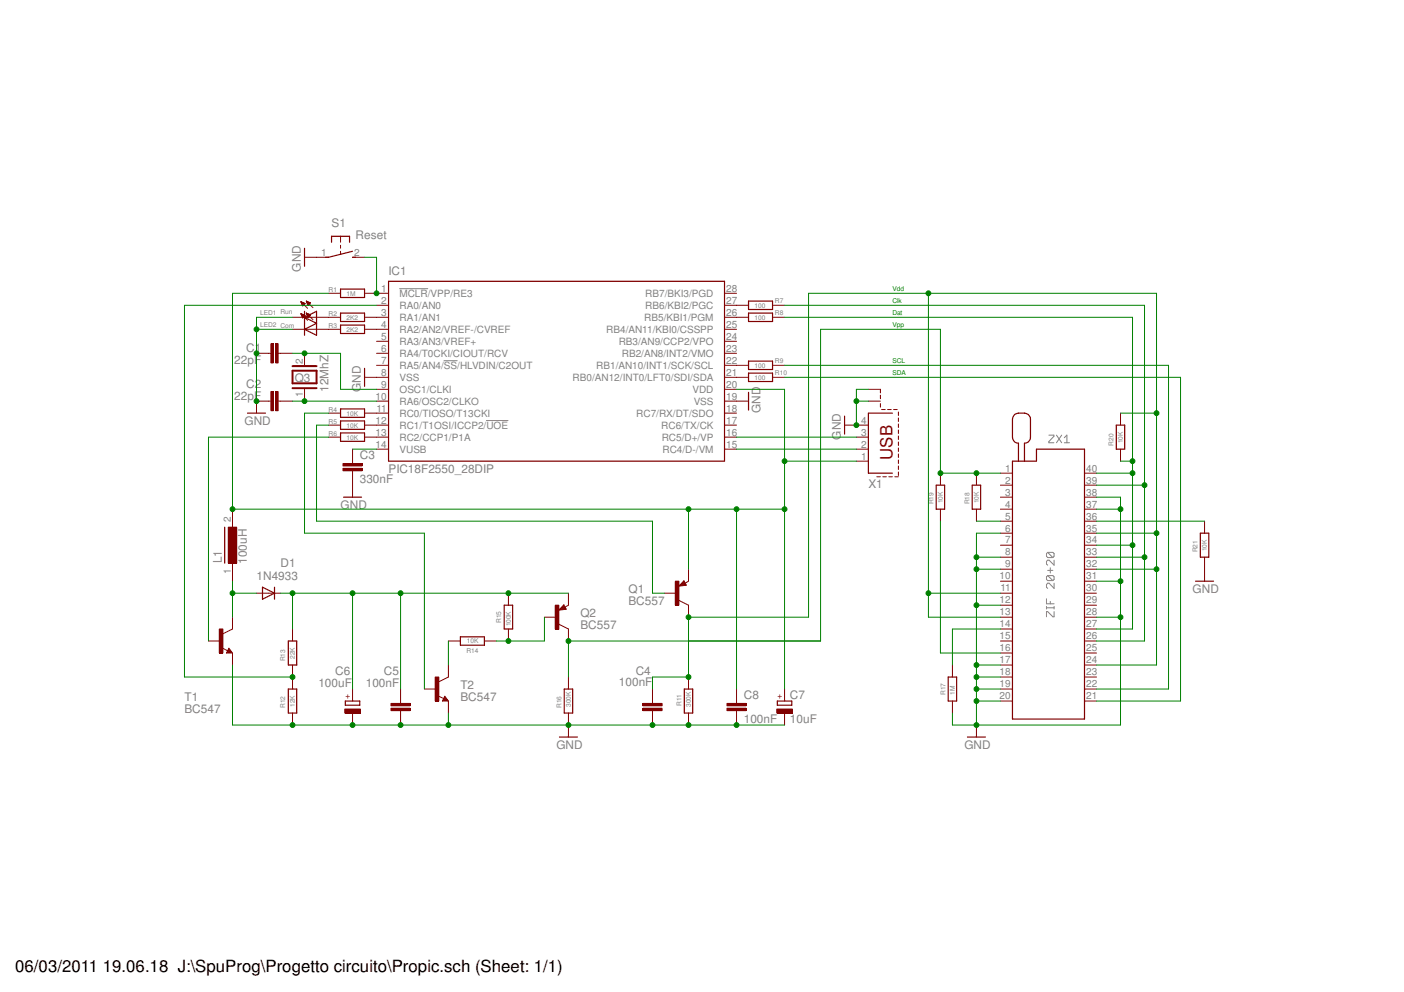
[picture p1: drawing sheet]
<svg xmlns="http://www.w3.org/2000/svg" width="297mm" height="210mm" viewBox="0 0 297 210" stroke-linecap="round" stroke-linejoin="round" font-family="sans-serif">
<g fill="none" stroke="#808080" stroke-width=".21">
<path d="M84.5 61.1h6M93.9 76.3h2.8M102.9 89h4.6M221.9 92.1h1.1v.2l-1.1 1.1v.3h1.1M223.5 92.1l1.1 1.6M224.6 92.1l-1.1 1.6M225.2 93.7h1.1M225.2 92.6l.5-.5v1.6M221.7 116.9l-.3 .2v.6l.3 .3h1.1M221.7 116.9h1.1l.2 .2v.6l-.2 .3M221.7 116.9l1.1 1.1M223 118.5v1.1l-1.1-1.1h-.2l-.3 .3v.5l.3 .3"/>
<path d="M221.4 126.7v1.1h1.6M221.4 128.3v.6M221.4 128.6h1.6M221.7 121.8l-.3 .2v.6l.3 .3h1.1M221.7 121.8h1.1l.2 .2v.6l-.2 .3M221.7 121.8l1.1 1.1M221.7 120.7h1.1M222.2 120.1v1.1M222.2 127.3v.5M223 123.4v1.1l-1.1-1.1h-.2l-.3 .3v.5l.3 .3M223 129.4v1.1h-.2l-1.1-1.1h-.3v1.1M223 128.3v.6"/>
</g>
<g fill="none" stroke="#800000" stroke-width=".21">
<path d="M64.4 54.4h5.1M72 50v1.3M72 51.9v.6M72 53.2v.6M74.6 54.4h2.5M69.5 69.7h2.5M69.5 67.1h2.5M69.5 62.1h2.5M77.1 79.8h5.1M77.1 69.7h5.1M77.1 67.1h5.1M77.1 62.1h5.1"/>
<path d="M79.7 77.3h2.5M79.7 74.8h2.5M79.7 72.2h2.5M79.7 64.6h2.5M153.3 79.8h5.1M153.3 77.3h5.1M153.3 74.8h2.5M153.3 72.2h2.5M153.3 69.7h2.5M153.3 67.1h5.1M153.3 64.6h5.1M153.3 62.1h2.5"/>
<path d="M163.4 79.8h2.6M163.4 77.3h2.6M163.4 67.1h2.6M163.4 64.6h2.6M69.5 87.4h2.5M69.5 90h2.5M69.5 92.5h2.5M77.1 87.4h5.1M77.1 90h5.1M77.1 92.5h5.1M79.7 82.4h2.5M79.7 84.9h2.5"/>
<path d="M79.7 95h2.5M153.3 87.4h2.5M153.3 82.4h2.5M153.3 84.9h5.1M153.3 90h2.5M153.3 92.5h2.5M153.3 95h2.5M178.7 90h5M181.2 92.5h2.5M181.2 95h2.5M181.2 97.6h2.5M183.7 82.4h2.6v.7"/>
<path d="M183.7 84.9h2.6M186.3 83.6v.8M186.3 85.4v.7M186.5 86.7h.8M187.8 86.7h.7M189.1 86.7h.7M190.1 87.2v.7M190.1 88.4v.8M190.1 89.7v.8M190.1 91v.7M190.1 92.2v.8M190.1 93.5v.8"/>
<path d="M190.1 94.8v.7M190.1 96.1v.7M190.1 97.3v.8M190.1 98.6v.8M190.1 99.9v.7M237.1 87.4v2.6M237.1 95v2.6M185.5 100.9h.8M186.8 100.9h.7M188 100.9h.8M189.3 100.9h.8M199 100.1v2.6"/>
<path d="M199 107.7v2.6M206.6 100.1v2.6M206.6 107.7v2.6M254.8 110.3v2.5M254.8 117.9v2.5M61.9 133.1v2.5M94.9 135.6h2.5M102.5 135.6h2.5M107.6 125.5v2.6M107.6 133.1v2.5M140.6 125.5h2.5M145.7 120.4v2.6"/>
<path d="M145.7 128.1v2.5M61.9 140.7v5.1M61.9 150.9v2.5M120.3 143.3v2.5M120.3 150.9v5.1M145.7 143.3v2.5M145.7 150.9v2.5M201.5 140.7v2.6M201.5 148.3v2.6"/>
</g>
<g fill="none" stroke="#800000" stroke-width=".25">
<path d="M64.4 52.5v3.8M70.1 51.3v-1.3h3.9v1.3M74.6 53.2l-5.1 1.2h-.6M74.6 54.4h.6M82.2 59.5h71.1v38.1h-71.1zM72 61.2h5.1v1.7h-5.1zM72 66.3h5.1v1.7h-5.1zM72 68.8h5.1v1.8h-5.1zM77.1 77.9v3.8M158.4 66.3h5v1.7h-5zM158.4 63.7h5v1.8h-5zM158.4 76.4h5v1.8h-5z"/>
<path d="M158.4 79h5v1.7h-5zM72 86.5h5.1v1.8h-5.1zM72 89.1h5.1v1.7h-5.1zM72 91.6h5.1v1.8h-5.1zM158.4 83v3.8M178.7 88.1v3.8M188.8 87.4h-5.1v12.7h5.1M236.2 90h1.8v5h-1.8zM198.1 102.7h1.8v5h-1.8zM205.7 102.7h1.8v5h-1.8zM254 112.8h1.7v5.1h-1.7zM61 135.6h1.8v5.1h-1.8z"/>
<path d="M97.4 134.7h5.1v1.8h-5.1zM106.7 128.1h1.8v5h-1.8zM61 145.8h1.8v5.1h-1.8zM118.4 156h3.8M119.4 145.8h1.8v5.1h-1.8zM144.8 145.8h1.8v5.1h-1.8zM200.6 143.3h1.8v5h-1.8z"/>
</g>
<path d="M142.9 123h.7v5.1h-.7z" fill-rule="evenodd" fill="#800000"/>
<path d="M115.2 130.6h2.5M120.3 125.5v2.6M120.3 133.1v2.5M142.9 123h.7v5.1h-.7zM143.6 127l2.1 1.1M144.7 122.9l.5 .9-1.6 .2zM145.7 123l-.8 .4" fill="none" stroke="#800000" stroke-width=".21"/>
<path d="M144.6 123.6h-.3l.3-.2 .3 .3-1 .2 .7-.8 .4 .6" fill="none" stroke="#800000" stroke-width=".25"/>
<path d="M117.5 128.1h.7v5h-.7z" fill-rule="evenodd" fill="#800000"/>
<path d="M44.1 135.6h2.5M49.2 130.6v2.5M49.2 138.2v2.5M117.5 128.1h.7v5h-.7zM118.2 132.1l2.1 1M119.3 128l.5 .9-1.6 .2zM120.3 128.1l-.8 .3" fill="none" stroke="#800000" stroke-width=".21"/>
<path d="M119.2 128.7h-.3l.3-.3 .3 .4-1 .1 .7-.7 .4 .6" fill="none" stroke="#800000" stroke-width=".25"/>
<path d="M46.4 133.1h.8v5.1h-.8z" fill-rule="evenodd" fill="#800000"/>
<path d="M46.4 133.1h.8v5.1h-.8zM46.9 137.1l1.3 .6M48.4 137.2l.8 1h-1.3zM49.2 133.1l-2 1M89.8 145.8h2.5M94.9 140.7v2.6M94.9 148.3v2.6" fill="none" stroke="#800000" stroke-width=".21"/>
<path d="M48.4 137.7l.2 .2h-.4l.2-.5 .5 .6h-.7" fill="none" stroke="#800000" stroke-width=".25"/>
<path d="M92.1 143.3h.7v5h-.7z" fill-rule="evenodd" fill="#800000"/>
<path d="M49.2 107.7v5.1M49.2 117.9v5.1M92.1 143.3h.7v5h-.7zM92.7 147.2l1.2 .6M94.1 147.3l.8 1h-1.3zM94.9 143.3l-2.1 1" fill="none" stroke="#800000" stroke-width=".21"/>
<path d="M47.5 111.5v7.7M94.1 147.8l.1 .3h-.4l.3-.5 .5 .6h-.8" fill="none" stroke="#800000" stroke-width=".25"/>
<path d="M48.3 111.5h1.8v7.7h-1.8z" fill-rule="evenodd" fill="#800000"/>
<path d="M54.3 74.8h2.5M59.3 74.8h2.6M64.4 74.8v2.5M64.4 82.4v2.5M48.3 111.5h1.8v7.7h-1.8zM54.3 125.5h5" fill="none" stroke="#800000" stroke-width=".21"/>
<path d="M55.5 124.2l2.6 1.3-2.6 1.3zM58.1 124.2v2.6" fill="none" stroke="#800000" stroke-width=".25"/>
<path d="M61.9 78.4h5.1v2.7h-5.1zM61.9 77.5h5.1M61.9 82.1h5.1" fill="none" stroke="#800000" stroke-width=".42"/>
<path d="M57.3 72.7h.5v4.1h-.5z" fill-rule="evenodd" fill="#800000"/>
<path d="M57.3 72.7h.5v4.1h-.5z" fill="none" stroke="#800000" stroke-width=".21"/>
<path d="M58.3 72.7h.5v4.1h-.5z" fill-rule="evenodd" fill="#800000"/>
<path d="M56.8 74.8h.5M58.3 72.7h.5v4.1h-.5zM58.8 74.8h.5M54.3 84.9h2.5M59.3 84.9h2.6" fill="none" stroke="#800000" stroke-width=".21"/>
<path d="M57.3 82.8h.5v4.1h-.5z" fill-rule="evenodd" fill="#800000"/>
<path d="M57.3 82.8h.5v4.1h-.5z" fill="none" stroke="#800000" stroke-width=".21"/>
<path d="M58.3 82.8h.5v4.1h-.5z" fill-rule="evenodd" fill="#800000"/>
<path d="M56.8 84.9h.5M58.3 82.8h.5v4.1h-.5zM58.8 84.9h.5M74.6 95v2.6M74.6 100.1v2.6" fill="none" stroke="#800000" stroke-width=".21"/>
<path d="M72.6 98.1h4v.5h-4z" fill-rule="evenodd" fill="#800000"/>
<path d="M72.6 98.1h4v.5h-4z" fill="none" stroke="#800000" stroke-width=".21"/>
<path d="M72.6 99.1h4v.5h-4z" fill-rule="evenodd" fill="#800000"/>
<path d="M72.6 99.1h4v.5h-4zM74.6 97.6v.5M74.6 99.6v.5M138 145.8v2.5M138 150.9v2.5" fill="none" stroke="#800000" stroke-width=".21"/>
<path d="M136 148.8h4.1v.6h-4.1z" fill-rule="evenodd" fill="#800000"/>
<path d="M136 148.8h4.1v.6h-4.1z" fill="none" stroke="#800000" stroke-width=".21"/>
<path d="M136 149.9h4.1v.5h-4.1z" fill-rule="evenodd" fill="#800000"/>
<path d="M84.7 145.8v2.5M84.7 150.9v2.5M136 149.9h4.1v.5h-4.1zM138 148.3v.5M138 150.4v.5" fill="none" stroke="#800000" stroke-width=".21"/>
<path d="M82.7 148.8h4.1v.6h-4.1z" fill-rule="evenodd" fill="#800000"/>
<path d="M82.7 148.8h4.1v.6h-4.1z" fill="none" stroke="#800000" stroke-width=".21"/>
<path d="M82.7 149.9h4.1v.5h-4.1z" fill-rule="evenodd" fill="#800000"/>
<path d="M74.6 145.8v2.5M74.6 150.9v2.5M82.7 149.9h4.1v.5h-4.1zM84.7 148.3v.5M84.7 150.4v.5" fill="none" stroke="#800000" stroke-width=".21"/>
<path d="M73.1 148.3h3v.9h-3z" fill="none" stroke="#800000" stroke-width=".25"/>
<path d="M72.9 150h3.3v.9h-3.3z" fill-rule="evenodd" fill="#800000"/>
<path d="M72.9 150h3.3v.9h-3.3zM166 145.8v2.5M166 150.9v2.5" fill="none" stroke="#800000" stroke-width=".21"/>
<path d="M164.5 148.3h3v.9h-3z" fill="none" stroke="#800000" stroke-width=".25"/>
<path d="M164.3 150h3.3v.9h-3.3z" fill-rule="evenodd" fill="#800000"/>
<path d="M155.8 145.8v2.5M155.8 150.9v2.5M164.3 150h3.3v.9h-3.3z" fill="none" stroke="#800000" stroke-width=".21"/>
<path d="M153.8 148.8h4.1v.6h-4.1z" fill-rule="evenodd" fill="#800000"/>
<path d="M153.8 148.8h4.1v.6h-4.1z" fill="none" stroke="#800000" stroke-width=".21"/>
<path d="M153.8 149.9h4.1v.5h-4.1z" fill-rule="evenodd" fill="#800000"/>
<g fill="none" stroke="#800000" stroke-width=".21">
<path d="M61.9 67.1h7.6M61.9 69.7h7.6M63.7 63.8l1.4 1.4M63.7 63.9h.1M63.7 63.8l.9 .4M63.7 63.8l.3 .9 .6-.5M63.7 66.4l1.4 1.4M63.7 66.4h.1M63.7 66.4l.9 .4-.6 .5zM63.7 64h.2M63.7 66.5h.3M63.8 64.1h.3"/>
<path d="M63.8 66.6h.4M63.8 64.1h.5M63.8 66.7h.6M63.8 64.2h.8M63.8 66.8h.7M63.9 64.4h.5M63.9 64.3h.6M63.9 66.9h.5M63.9 64.5h.4M63.9 67h.4M64 64.6h.2M64 67.1h.3"/>
<path d="M64 64.6h.1M64 67.2h.1M64.8 63.7l1.4 1.4M64.8 63.7l.9 .4-.5 .5M64.8 63.7l.4 .9M64.8 63.8h.1M64.8 66.3l1.4 1.3M64.8 66.3l.9 .3-.5 .5zM64.8 66.3h.1M64.9 63.9h.2M64.9 66.3h.1M64.9 64h.5"/>
<path d="M64.9 66.4h.3M64.9 64.1h.7M64.9 66.6h.8M64.9 66.5h.5M65 64.1h.7M65 66.7h.6M65 64.2h.6M65 66.8h.5M65.1 64.3h.4M65.1 66.9h.3M65.1 64.4h.3M65.1 67h.3"/>
<path d="M65.1 64.5h.2M65.1 67.1h.2M65.2 64.6h.1M54.3 84.9v2.5M74.6 102.7v2.5M211.7 100.1h2.5M211.7 102.7h2.5M211.7 105.2h2.5M211.7 107.7h2.5M211.7 110.3h2.5M211.7 112.8h2.5M211.7 115.4h2.5"/>
<path d="M211.7 117.9h2.5M229.4 100.1h2.6M229.4 102.7h2.6M229.4 105.2h2.6M229.4 107.7h2.6M229.4 110.3h2.6M229.4 112.8h2.6M229.4 115.4h2.6M229.4 117.9h2.6M211.7 120.4h2.5M211.7 123h2.5M211.7 125.5h2.5"/>
<path d="M211.7 128.1h2.5M211.7 130.6h2.5M211.7 133.1h2.5M211.7 135.6h2.5M211.7 138.2h2.5M229.4 120.4h2.6M229.4 123h2.6M229.4 125.5h2.6M229.4 128.1h2.6M229.4 130.6h2.6M229.4 133.1h2.6M229.4 135.6h2.6"/>
<path d="M229.4 138.2h2.6M254.8 120.4v2.6M153.8 149.9h4.1v.5h-4.1zM155.8 148.3v.5M155.8 150.4v.5M206.6 153.4v2.6M211.7 140.7h2.5M211.7 143.3h2.5M211.7 145.8h2.5M211.7 148.3h2.5M229.4 140.7h2.6M229.4 143.3h2.6"/>
<path d="M229.4 145.8h2.6M229.4 148.3h2.6"/>
</g>
<path d="M64.4 67.1l2.6-1.2v5.1l-2.6-1.3 2.6-1.3zM64.4 65.9v5.1M52.4 87.4h3.8M214.2 97.6h5.1v-2.6h10.1v57.1h-15.2zM215.5 97.6v-3.8a1.19 1.19 0 0 1-1.3-1.3v-3.8a1.34 1.34 0 0 1 1.3-1.3h1.2a1.27 1.27 0 0 1 1.3 1.3v3.8a1.27 1.27 0 0 1-1.3 1.3v3.8M72.7 105.2h3.8M252.9 123h3.8M204.7 156h3.8" fill="none" stroke="#800000" stroke-width=".25"/>
<path d="M77.1 54.4h2.6v7.7" fill="none" stroke="#008000" stroke-width=".21"/>
<circle cx="79.7" cy="62.1" r=".51" fill="#008000"/>
<g fill="none" stroke="#008000" stroke-width=".21">
<path d="M79.7 64.6h-40.7v78.7h22.9"/>
<circle cx="79.7" cy="62.1" r=".51"/>
</g>
<circle cx="61.9" cy="143.3" r=".51" fill="#008000"/>
<g fill="none" stroke="#008000" stroke-width=".21">
<path d="M155.8 92.5h25.4M181.2 84.9h2.5M183.7 82.4h-2.5v7.6"/>
<circle cx="61.9" cy="143.3" r=".51"/>
</g>
<circle cx="181.2" cy="84.9" r=".51" fill="#008000"/>
<circle cx="181.2" cy="84.9" r=".51" fill="none" stroke="#008000" stroke-width=".21"/>
<circle cx="181.2" cy="90" r=".51" fill="#008000"/>
<g fill="none" stroke="#008000" stroke-width=".21">
<path d="M49.2 140.7v12.7h71.1M94.9 150.9v2.5"/>
<circle cx="181.2" cy="90" r=".51"/>
</g>
<circle cx="61.9" cy="153.4" r=".51" fill="#008000"/>
<circle cx="61.9" cy="153.4" r=".51" fill="none" stroke="#008000" stroke-width=".21"/>
<circle cx="84.7" cy="153.4" r=".51" fill="#008000"/>
<circle cx="84.7" cy="153.4" r=".51" fill="none" stroke="#008000" stroke-width=".21"/>
<circle cx="74.6" cy="153.4" r=".51" fill="#008000"/>
<g fill="none" stroke="#008000" stroke-width=".21">
<path d="M120.3 153.4h45.7"/>
<circle cx="74.6" cy="153.4" r=".51"/>
</g>
<circle cx="145.7" cy="153.4" r=".51" fill="#008000"/>
<circle cx="145.7" cy="153.4" r=".51" fill="none" stroke="#008000" stroke-width=".21"/>
<circle cx="138" cy="153.4" r=".51" fill="#008000"/>
<circle cx="138" cy="153.4" r=".51" fill="none" stroke="#008000" stroke-width=".21"/>
<circle cx="94.9" cy="153.4" r=".51" fill="#008000"/>
<circle cx="94.9" cy="153.4" r=".51" fill="none" stroke="#008000" stroke-width=".21"/>
<circle cx="120.3" cy="153.4" r=".51" fill="#008000"/>
<circle cx="120.3" cy="153.4" r=".51" fill="none" stroke="#008000" stroke-width=".21"/>
<circle cx="155.8" cy="153.4" r=".51" fill="#008000"/>
<g fill="none" stroke="#008000" stroke-width=".21">
<path d="M54.3 74.8v10.1"/>
<circle cx="155.8" cy="153.4" r=".51"/>
</g>
<circle cx="54.3" cy="84.9" r=".51" fill="#008000"/>
<g fill="none" stroke="#008000" stroke-width=".21">
<path d="M54.3 69.7h7.6M61.9 67.1h-7.6v7.7"/>
<circle cx="54.3" cy="84.9" r=".51"/>
</g>
<circle cx="54.3" cy="74.8" r=".51" fill="#008000"/>
<circle cx="54.3" cy="74.8" r=".51" fill="none" stroke="#008000" stroke-width=".21"/>
<circle cx="54.3" cy="69.7" r=".51" fill="#008000"/>
<g fill="none" stroke="#008000" stroke-width=".21">
<path d="M206.6 117.9h5.1M211.7 112.8h-5.1v40.6M232 105.2h5.1M206.6 128.1h5.1M206.6 120.4h5.1M201.5 150.9v2.5h35.6M206.6 148.3h5.1M206.6 145.8h5.1M206.6 143.3h5.1M206.6 140.7h5.1"/>
<circle cx="54.3" cy="69.7" r=".51"/>
</g>
<circle cx="206.6" cy="148.3" r=".51" fill="#008000"/>
<circle cx="206.6" cy="148.3" r=".51" fill="none" stroke="#008000" stroke-width=".21"/>
<circle cx="206.6" cy="145.8" r=".51" fill="#008000"/>
<circle cx="206.6" cy="145.8" r=".51" fill="none" stroke="#008000" stroke-width=".21"/>
<circle cx="206.6" cy="143.3" r=".51" fill="#008000"/>
<circle cx="206.6" cy="143.3" r=".51" fill="none" stroke="#008000" stroke-width=".21"/>
<circle cx="206.6" cy="140.7" r=".51" fill="#008000"/>
<circle cx="206.6" cy="140.7" r=".51" fill="none" stroke="#008000" stroke-width=".21"/>
<circle cx="206.6" cy="128.1" r=".51" fill="#008000"/>
<circle cx="206.6" cy="128.1" r=".51" fill="none" stroke="#008000" stroke-width=".21"/>
<circle cx="206.6" cy="120.4" r=".51" fill="#008000"/>
<circle cx="206.6" cy="120.4" r=".51" fill="none" stroke="#008000" stroke-width=".21"/>
<circle cx="206.6" cy="117.9" r=".51" fill="#008000"/>
<circle cx="206.6" cy="117.9" r=".51" fill="none" stroke="#008000" stroke-width=".21"/>
<circle cx="206.6" cy="153.4" r=".51" fill="#008000"/>
<g fill="none" stroke="#008000" stroke-width=".21">
<path d="M237.1 105.2v48.2M232 130.6h5.1"/>
<circle cx="206.6" cy="153.4" r=".51"/>
</g>
<circle cx="237.1" cy="130.6" r=".51" fill="#008000"/>
<g fill="none" stroke="#008000" stroke-width=".21">
<path d="M232 123h5.1"/>
<circle cx="237.1" cy="130.6" r=".51"/>
</g>
<circle cx="237.1" cy="123" r=".51" fill="#008000"/>
<g fill="none" stroke="#008000" stroke-width=".21">
<path d="M232 107.7h5.1"/>
<circle cx="237.1" cy="123" r=".51"/>
</g>
<circle cx="237.1" cy="107.7" r=".51" fill="#008000"/>
<g fill="none" stroke="#008000" stroke-width=".21">
<path d="M69.5 62.1h-20.3v45.6h116.8M155.8 82.4h10.2v63.4M166 97.6h15.2M145.7 107.7v12.7M155.8 107.7v38.1"/>
<circle cx="237.1" cy="107.7" r=".51"/>
</g>
<circle cx="155.8" cy="107.7" r=".51" fill="#008000"/>
<circle cx="155.8" cy="107.7" r=".51" fill="none" stroke="#008000" stroke-width=".21"/>
<circle cx="166" cy="107.7" r=".51" fill="#008000"/>
<circle cx="166" cy="107.7" r=".51" fill="none" stroke="#008000" stroke-width=".21"/>
<circle cx="166" cy="97.6" r=".51" fill="#008000"/>
<circle cx="166" cy="97.6" r=".51" fill="none" stroke="#008000" stroke-width=".21"/>
<circle cx="49.2" cy="107.7" r=".51" fill="#008000"/>
<circle cx="49.2" cy="107.7" r=".51" fill="none" stroke="#008000" stroke-width=".21"/>
<circle cx="145.7" cy="107.7" r=".51" fill="#008000"/>
<g fill="none" stroke="#008000" stroke-width=".21">
<path d="M173.6 135.6h-53.3v7.7"/>
<circle cx="145.7" cy="107.7" r=".51"/>
</g>
<circle cx="120.3" cy="135.6" r=".51" fill="#008000"/>
<g fill="none" stroke="#008000" stroke-width=".21">
<path d="M115.2 130.6v5h-10.2"/>
<circle cx="120.3" cy="135.6" r=".51"/>
</g>
<circle cx="107.6" cy="135.6" r=".51" fill="#008000"/>
<g fill="none" stroke="#008000" stroke-width=".21">
<path d="M49.2 123v7.6M49.2 125.5h5.1"/>
<circle cx="107.6" cy="135.6" r=".51"/>
</g>
<circle cx="49.2" cy="125.5" r=".51" fill="#008000"/>
<g fill="none" stroke="#008000" stroke-width=".21">
<path d="M59.3 125.5h61M61.9 125.5v7.6M74.6 125.5v20.3M84.7 125.5v20.3"/>
<circle cx="49.2" cy="125.5" r=".51"/>
</g>
<circle cx="84.7" cy="125.5" r=".51" fill="#008000"/>
<circle cx="84.7" cy="125.5" r=".51" fill="none" stroke="#008000" stroke-width=".21"/>
<circle cx="74.6" cy="125.5" r=".51" fill="#008000"/>
<circle cx="74.6" cy="125.5" r=".51" fill="none" stroke="#008000" stroke-width=".21"/>
<circle cx="107.6" cy="125.5" r=".51" fill="#008000"/>
<circle cx="107.6" cy="125.5" r=".51" fill="none" stroke="#008000" stroke-width=".21"/>
<circle cx="61.9" cy="125.5" r=".51" fill="#008000"/>
<g fill="none" stroke="#008000" stroke-width=".21">
<path d="M61.9 84.9h17.8M69.5 87.4h-5.1v25.4h25.4v33M69.5 90h-2.5v20.3h71v15.2h2.6M69.5 92.5h-25.4v43.1M94.9 135.6v5.1"/>
<circle cx="61.9" cy="125.5" r=".51"/>
</g>
<circle cx="64.4" cy="84.9" r=".51" fill="#008000"/>
<g fill="none" stroke="#008000" stroke-width=".21">
<path d="M61.9 74.8h10.1v7.6h7.7"/>
<circle cx="64.4" cy="84.9" r=".51"/>
</g>
<circle cx="64.4" cy="74.8" r=".51" fill="#008000"/>
<g fill="none" stroke="#008000" stroke-width=".21">
<path d="M196.4 62.1v68.5h15.3M74.6 95h5.1M211.7 100.1h-12.7v-30.4h-25.4v65.9h-27.9M232 120.4h12.7M232 140.7h12.7v-78.6h-73.6v68.5h-25.4v12.7h-7.7v2.5"/>
<circle cx="64.4" cy="74.8" r=".51"/>
</g>
<circle cx="206.6" cy="100.1" r=".51" fill="#008000"/>
<circle cx="206.6" cy="100.1" r=".51" fill="none" stroke="#008000" stroke-width=".21"/>
<circle cx="199" cy="100.1" r=".51" fill="#008000"/>
<circle cx="199" cy="100.1" r=".51" fill="none" stroke="#008000" stroke-width=".21"/>
<circle cx="244.7" cy="120.4" r=".51" fill="#008000"/>
<g fill="none" stroke="#008000" stroke-width=".21">
<path d="M232 112.8h12.7"/>
<circle cx="244.7" cy="120.4" r=".51"/>
</g>
<circle cx="244.7" cy="112.8" r=".51" fill="#008000"/>
<circle cx="244.7" cy="112.8" r=".51" fill="none" stroke="#008000" stroke-width=".21"/>
<circle cx="196.4" cy="62.1" r=".51" fill="#008000"/>
<g fill="none" stroke="#008000" stroke-width=".21">
<path d="M237.1 87.4h7.6"/>
<circle cx="196.4" cy="62.1" r=".51"/>
</g>
<circle cx="244.7" cy="87.4" r=".51" fill="#008000"/>
<circle cx="244.7" cy="87.4" r=".51" fill="none" stroke="#008000" stroke-width=".21"/>
<circle cx="145.7" cy="143.3" r=".51" fill="#008000"/>
<g fill="none" stroke="#008000" stroke-width=".21">
<path d="M196.4 125.5h15.3"/>
<circle cx="145.7" cy="143.3" r=".51"/>
</g>
<circle cx="196.4" cy="125.5" r=".51" fill="#008000"/>
<circle cx="196.4" cy="125.5" r=".51" fill="none" stroke="#008000" stroke-width=".21"/>
<circle cx="145.7" cy="130.6" r=".51" fill="#008000"/>
<g fill="none" stroke="#008000" stroke-width=".21">
<path d="M166 64.6h76.1v71h-10.1M232 117.9h10.1"/>
<circle cx="145.7" cy="130.6" r=".51"/>
</g>
<circle cx="242.1" cy="117.9" r=".51" fill="#008000"/>
<g fill="none" stroke="#008000" stroke-width=".21">
<path d="M232 102.7h10.1"/>
<circle cx="242.1" cy="117.9" r=".51"/>
</g>
<circle cx="242.1" cy="102.7" r=".51" fill="#008000"/>
<g fill="none" stroke="#008000" stroke-width=".21">
<path d="M166 67.1h73.6v66h-7.6M232 115.4h7.6"/>
<circle cx="242.1" cy="102.7" r=".51"/>
</g>
<circle cx="239.6" cy="115.4" r=".51" fill="#008000"/>
<g fill="none" stroke="#008000" stroke-width=".21">
<path d="M232 100.1h7.6"/>
<circle cx="239.6" cy="115.4" r=".51"/>
</g>
<circle cx="239.6" cy="100.1" r=".51" fill="#008000"/>
<g fill="none" stroke="#008000" stroke-width=".21">
<path d="M237.1 97.6h2.5"/>
<circle cx="239.6" cy="100.1" r=".51"/>
</g>
<circle cx="239.6" cy="97.6" r=".51" fill="#008000"/>
<g fill="none" stroke="#008000" stroke-width=".21">
<path d="M166 77.3h81.2v68.5h-15.2M166 79.8h83.8v68.5h-17.8M155.8 95h25.4M199 110.3v27.9h12.7M206.6 110.3h5.1M232 110.3h22.8M211.7 133.1h-10.2v7.6"/>
<circle cx="239.6" cy="97.6" r=".51"/>
</g>
<text font-size="3.6" fill="#800000" x="188.8" y="97.3" transform="rotate(-90 188.8 97.3)">USB</text>
<text font-size="3.6" x="3.2" y="205.7">06/03/2011 19.06.18 J:\SpuProg\Progetto circuito\Propic.sch (Sheet: 1/1)</text>
<g font-size="2.5" fill="#808080">
<text x="70.1" y="48.1">S1</text>
<text x="75.2" y="50.6">Reset</text>
<text x="63.7" y="57.5" transform="rotate(-90 63.7 57.5)">GND</text>
<text x="82.2" y="58.3">IC1</text>
<text x="49.6" y="76.9">22pF</text>
<text x="52.1" y="74.4">C1</text>
<text x="52.1" y="82">C2</text>
<text x="62.4" y="80.9">Q3</text>
<text x="69.5" y="82.9" transform="rotate(-90 69.5 82.9)">12MhZ</text>
<text x="76.4" y="82.9" transform="rotate(-90 76.4 82.9)">GND</text>
<text x="49.6" y="84.5">22pF</text>
<text x="51.7" y="90">GND</text>
<text x="160.9" y="87.4" transform="rotate(-90 160.9 87.4)">GND</text>
<text x="177.9" y="93" transform="rotate(-90 177.9 93)">GND</text>
<text x="76.1" y="97.2">C3</text>
<text x="82.2" y="100.1">PIC18F2550_28DIP</text>
<text x="72" y="107.7">GND</text>
<text x="76.1" y="102.3">330nF</text>
<text x="183.7" y="103.2">X1</text>
<text x="46.9" y="119.2" transform="rotate(-90 46.9 119.2)">L1</text>
<text x="52.2" y="119.3" transform="rotate(-90 52.2 119.3)">100uH</text>
<text x="59.3" y="119.9">D1</text>
<text x="54.3" y="122.7">1N4933</text>
<text x="133" y="125.5">Q1</text>
<text x="252.3" y="125.5">GND</text>
<text x="122.8" y="130.6">Q2</text>
<text x="133" y="128.1">BC557</text>
<text x="122.8" y="133.1">BC557</text>
<text x="70.9" y="142.8">C6</text>
<text x="81.2" y="142.9">C5</text>
<text x="134.5" y="142.9">C4</text>
<text x="39" y="148.3">T1</text>
<text x="67.3" y="145.3">100uF</text>
<text x="77.4" y="145.4">100nF</text>
<text x="97.4" y="145.8">T2</text>
<text x="97.4" y="148.3">BC547</text>
<text x="130.9" y="145.2">100nF</text>
<text x="157.3" y="148">C8</text>
<text x="167.1" y="147.9">C7</text>
<text x="39" y="150.9">BC547</text>
<text x="157.3" y="153">100nF</text>
<text x="167.1" y="153">10uF</text>
<text x="117.7" y="158.5">GND</text>
<text x="204" y="158.5">GND</text>
</g>
<g font-size="2.1" fill="#808080">
<text x="67.9" y="54.1">1</text>
<text x="74.9" y="54.1">2</text>
<text x="80.6" y="61.7">1</text>
<text x="80.6" y="64.3">2</text>
<text x="84.5" y="65.4">RA0/AN0</text>
<text x="84.5" y="62.8">MCLR/VPP/RE3</text>
<text x="136.5" y="65.4">RB6/KBI2/PGC</text>
<text x="136.5" y="62.8">RB7/BKI3/PGD</text>
<text x="153.6" y="64.3">27</text>
<text x="153.6" y="61.7">28</text>
<text x="80.6" y="66.8">3</text>
<text x="80.6" y="69.3">4</text>
<text x="80.6" y="71.8">5</text>
<text x="84.5" y="67.9">RA1/AN1</text>
<text x="84.5" y="70.4">RA2/AN2/VREF-/CVREF</text>
<text x="128.3" y="70.4">RB4/AN11/KBI0/CSSPP</text>
<text x="136.3" y="67.9">RB5/KBI1/PGM</text>
<text x="153.6" y="71.8">24</text>
<text x="153.6" y="69.3">25</text>
<text x="153.6" y="66.8">26</text>
<text x="64" y="76.9" transform="rotate(-90 64 76.9)">2</text>
<text x="80.6" y="74.4">6</text>
<text x="80.6" y="76.9">7</text>
<text x="84.5" y="73">RA3/AN3/VREF+</text>
<text x="84.5" y="75.5">RA4/T0CKI/CIOUT/RCV</text>
<text x="130.9" y="73">RB3/AN9/CCP2/VPO</text>
<text x="131.6" y="75.5">RB2/AN8/INT2/VMO</text>
<text x="153.6" y="76.9">22</text>
<text x="153.6" y="74.4">23</text>
<text x="64" y="83.9" transform="rotate(-90 64 83.9)">1</text>
<text x="80.6" y="82">9</text>
<text x="80.6" y="79.5">8</text>
<text x="84.5" y="78.1">RA5/AN4/SS/HLVDIN/C2OUT</text>
<text x="84.5" y="83.1">OSC1/CLKI</text>
<text x="84.5" y="80.6">VSS</text>
<text x="121.2" y="80.6">RB0/AN12/INT0/LFT0/SDI/SDA</text>
<text x="126.1" y="78.1">RB1/AN10/INT1/SCK/SCL</text>
<text x="146.5" y="83.1">VDD</text>
<text x="153.6" y="82">20</text>
<text x="153.6" y="79.5">21</text>
<text x="79.5" y="89.6">12</text>
<text x="79.5" y="84.5">10</text>
<text x="79.6" y="87.1">11</text>
<text x="84.5" y="85.6">RA6/OSC2/CLKO</text>
<text x="84.5" y="88.2">RC0/TIOSO/T13CKI</text>
<text x="134.6" y="88.2">RC7/RX/DT/SDO</text>
<text x="146.8" y="85.7">VSS</text>
<text x="153.6" y="84.5">19</text>
<text x="153.6" y="89.6">17</text>
<text x="153.6" y="87.1">18</text>
<text x="182.2" y="89.6">4</text>
<text x="79.5" y="92.2">13</text>
<text x="79.5" y="94.7">14</text>
<text x="84.5" y="93.3">RC2/CCP1/P1A</text>
<text x="84.5" y="95.8">VUSB</text>
<text x="84.5" y="90.7">RC1/T1OSI/ICCP2/UOE</text>
<text x="139.9" y="90.7">RC6/TX/CK</text>
<text x="140" y="93.3">RC5/D+/VP</text>
<text x="140.2" y="95.8">RC4/D-/VM</text>
<text x="153.6" y="94.7">15</text>
<text x="153.6" y="92.2">16</text>
<text x="182.2" y="94.7">2</text>
<text x="182.2" y="92.2">3</text>
<text x="182.2" y="97.2">1</text>
<text x="212.7" y="99.8">1</text>
<text x="229.8" y="99.8">40</text>
<text x="212.7" y="102.3">2</text>
<text x="212.7" y="104.9">3</text>
<text x="212.7" y="107.4">4</text>
<text x="229.8" y="107.4">37</text>
<text x="229.8" y="104.9">38</text>
<text x="229.8" y="102.3">39</text>
<text x="48.8" y="110.5" transform="rotate(-90 48.8 110.5)">2</text>
<text x="212.7" y="109.9">5</text>
<text x="212.7" y="112.5">6</text>
<text x="229.8" y="112.5">35</text>
<text x="229.8" y="109.9">36</text>
<text x="212.7" y="115">7</text>
<text x="212.7" y="117.5">8</text>
<text x="229.8" y="117.5">33</text>
<text x="229.8" y="115">34</text>
<text x="48.8" y="121.4" transform="rotate(-90 48.8 121.4)">1</text>
<text x="211.5" y="122.6">10</text>
<text x="211.7" y="125.1">11</text>
<text x="212.7" y="120.1">9</text>
<text x="229.8" y="125.1">30</text>
<text x="229.8" y="122.6">31</text>
<text x="229.8" y="120.1">32</text>
<text x="211.5" y="127.7">12</text>
<text x="211.5" y="130.2">13</text>
<text x="229.8" y="130.2">28</text>
<text x="229.8" y="127.7">29</text>
<text x="211.5" y="132.8">14</text>
<text x="211.5" y="135.3">15</text>
<text x="211.5" y="137.8">16</text>
<text x="229.8" y="137.8">25</text>
<text x="229.8" y="135.3">26</text>
<text x="229.8" y="132.8">27</text>
<text x="211.5" y="140.4">17</text>
<text x="211.5" y="142.9">18</text>
<text x="229.8" y="142.9">23</text>
<text x="229.8" y="140.4">24</text>
<text x="211.5" y="145.5">19</text>
<text x="211.5" y="148">20</text>
<text x="229.8" y="145.5">22</text>
<text x="229.8" y="148">21</text>
</g>
<g font-size="1.8" fill="#800000">
<text x="74" y="148" transform="rotate(-90 74 148)">+</text>
<text x="165.4" y="148" transform="rotate(-90 165.4 148)">+</text>
</g>
<g font-size="1.4" fill="#808080">
<text x="69.5" y="61.8">R1</text>
<text x="73.3" y="62.6">1M</text>
<text x="159.6" y="65.1">100</text>
<text x="164" y="64.1">R7</text>
<text x="55" y="66.6">LED1 Run</text>
<text x="55" y="69.2">LED2 Com</text>
<text x="69.5" y="66.9">R2</text>
<text x="69.5" y="69.4">R3</text>
<text x="73.3" y="67.6">2K2</text>
<text x="73.3" y="70.2">2K2</text>
<text x="159.6" y="67.6">100</text>
<text x="164" y="66.6">R8</text>
<text x="159.6" y="77.8">100</text>
<text x="164" y="76.8">R9</text>
<text x="159.6" y="80.3">100</text>
<text x="164" y="79.3">R10</text>
<text x="69.5" y="87.2">R4</text>
<text x="69.5" y="89.7">R5</text>
<text x="73.3" y="87.9">10K</text>
<text x="69.5" y="92.3">R6</text>
<text x="73.3" y="90.5">10K</text>
<text x="73.3" y="93">10K</text>
<text x="235.6" y="94.3" transform="rotate(-90 235.6 94.3)">R20</text>
<text x="237.6" y="93.8" transform="rotate(-90 237.6 93.8)">10K</text>
<text x="197.5" y="106.7" transform="rotate(-90 197.5 106.7)">R19</text>
<text x="199.5" y="106.5" transform="rotate(-90 199.5 106.5)">10K</text>
<text x="205.1" y="106.7" transform="rotate(-90 205.1 106.7)">R18</text>
<text x="207.1" y="106.5" transform="rotate(-90 207.1 106.5)">10K</text>
<text x="253.3" y="116.9" transform="rotate(-90 253.3 116.9)">R21</text>
<text x="255.4" y="116.6" transform="rotate(-90 255.4 116.6)">10K</text>
<text x="106" y="131.9" transform="rotate(-90 106 131.9)">R15</text>
<text x="98.8" y="136.1">10K</text>
<text x="108.1" y="132.5" transform="rotate(-90 108.1 132.5)">100K</text>
<text x="60.4" y="140" transform="rotate(-90 60.4 140)">R13</text>
<text x="62.4" y="139.4" transform="rotate(-90 62.4 139.4)">22K</text>
<text x="98.7" y="138.2">R14</text>
<text x="60.4" y="149.9" transform="rotate(-90 60.4 149.9)">R12</text>
<text x="62.4" y="149.6" transform="rotate(-90 62.4 149.6)">12K</text>
<text x="118.8" y="149.9" transform="rotate(-90 118.8 149.9)">R16</text>
<text x="120.8" y="149.6" transform="rotate(-90 120.8 149.6)">300K</text>
<text x="144.2" y="149.4" transform="rotate(-90 144.2 149.4)">R11</text>
<text x="146.2" y="149.6" transform="rotate(-90 146.2 149.6)">300K</text>
<text x="200" y="147.1" transform="rotate(-90 200 147.1)">R17</text>
<text x="202" y="147.1" transform="rotate(-90 202 147.1)">1M</text>
</g>
<g font-size="1.4" fill="#008000">
<text x="188.8" y="61.6">Vdd</text>
<text x="188.8" y="64.1">Clk</text>
<text x="188.8" y="66.6">Dat</text>
<text x="188.8" y="69.2">Vpp</text>
<text x="188.8" y="76.8">SCL</text>
<text x="188.8" y="79.3">SDA</text>
</g>
</svg>
